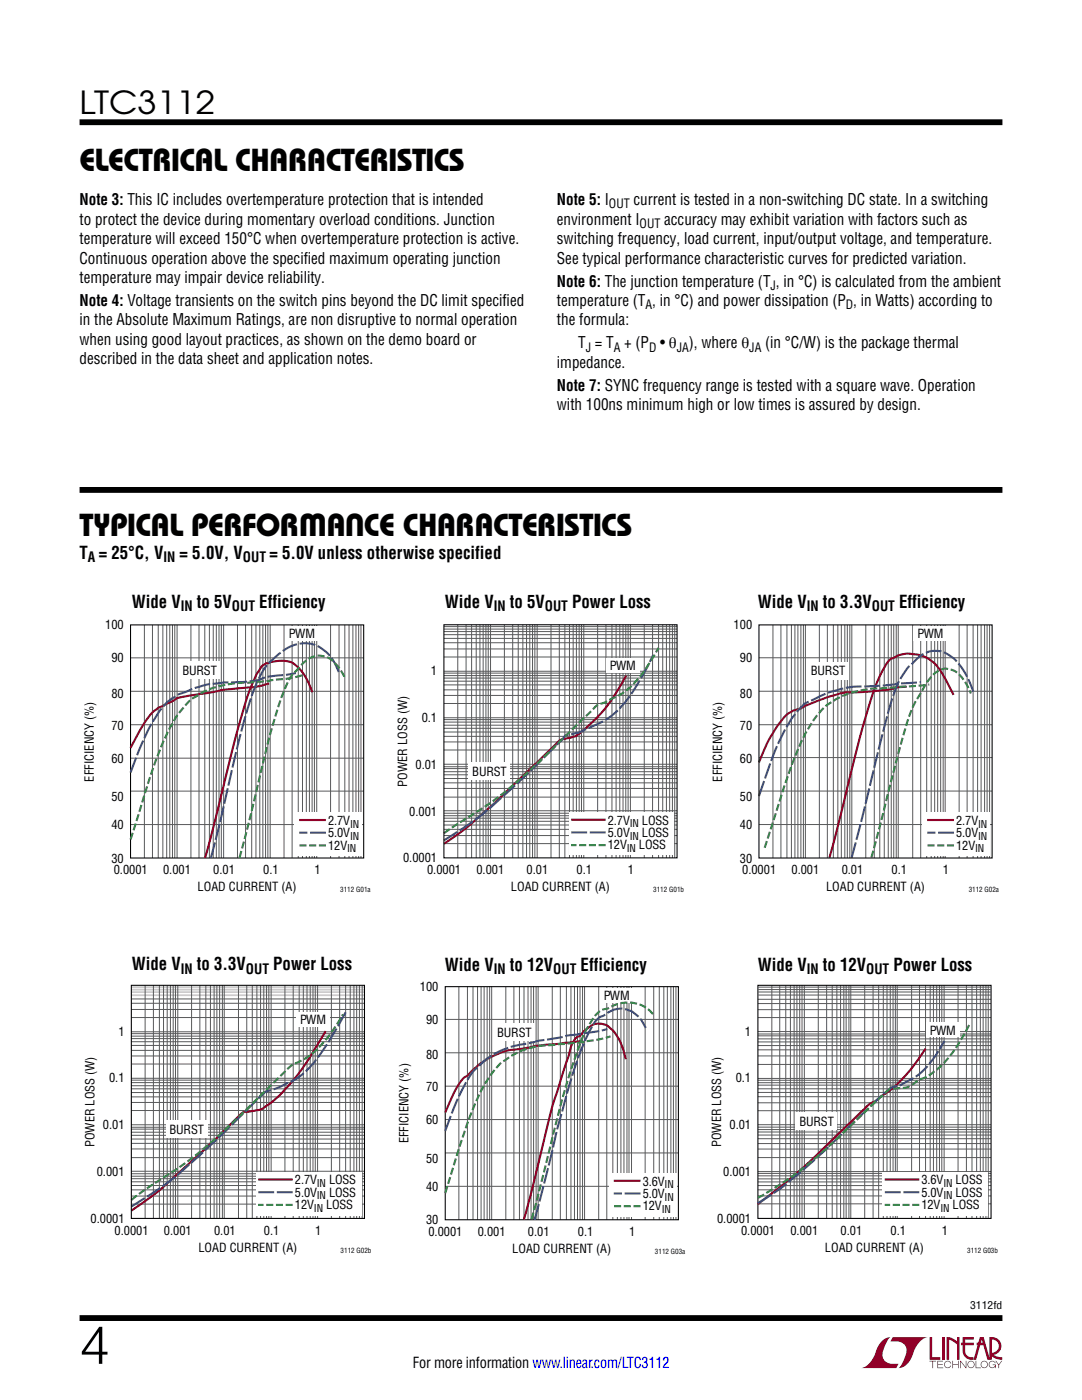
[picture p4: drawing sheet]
<svg xmlns="http://www.w3.org/2000/svg" width="216mm" height="279mm" viewBox="0 0 216 279" stroke-linecap="round" stroke-linejoin="round" font-family="sans-serif">
<g fill="#910028">
<path d="M185.5 266.8h.5v4.1h1.6v.5h-2.1z"/>
<path d="M176.2 267.4l1-.5h.5h-.1a6.2 6.2 0 0 0-1.4 4 2.58 2.58 0 0 0 3.1 1.3l-.5 .8h-6.9a4.9 4.9 0 0 0 3-3.8l.4-.7z"/>
<path d="M178.1 266.9h7a4.9 4.9 0 0 0-3.1 3.7 3.2 3.2 0 0 1-2.7 2.4h.1a6.2 6.2 0 0 0 1.4-4.1 2.58 2.58 0 0 0-3.1-1.2z"/>
<path d="M188 266.8h.5v4.6h-.5z"/>
<path d="M188.9 266.8l1 .2 1.1 .7v-.9h.5v4.6h-.5v-3.1l-1.6-.9v4h-.5z"/>
<path d="M185.5 271.6h1.3v.1h-.6v1.3h-.1v-1.3h-.6z"/>
<path d="M187 271.6h1.2v.1h-1v.5h.9v.2h-.9v.5h1v.1h-1.2z"/>
<path d="M190 271.6h.2v.6h1v-.6h.1v1.4h-.1v-.6h-1v.6h-.2z"/>
<path d="M191.6 271.6h.1l1 1.2v-1.2h.1v1.4l-1.1-1.2v1.2h-.1z"/>
<path d="M194.7 271.6h.1v1.3h.9v.1h-1z"/>
<path d="M198.6 271.6h.2l.5 .7 .5-.7h.2l-.6 .8v.6h-.2v-.6z"/>
<path d="M192.1 266.8h2.2v.5h-1.7v.7h1.7v.5h-1.7v1.1a1.32 1.32 0 0 0 1.7 1.3v.5l1.2-4.6h.8l1.1 4.1v-4.1a1.84 1.84 0 0 1 2.4 1.4 1.84 1.84 0 0 1-1.5 2.2l.8 .4 .9 .1v.5l-1.2-.2-1-.6v-.6a1.34 1.34 0 0 0 1.5-1.2 1.34 1.34 0 0 0-1.4-1.5v4.1h-.9l-.8-2.9h-1.3v-.5h1.2l-.2-.7-1.1 4.1a2.06 2.06 0 0 1-2.7-1.3v-1.6h-.4v-.5h.4z"/>
<path d="M193.2 271.8a.72 .72 0 0 1 1.2 .1 .72 .72 0 0 1-.4 1.1 .72 .72 0 0 1-1-.7h.2a.59 .59 0 0 0 .8 .5 .59 .59 0 0 0 .2-.9 .59 .59 0 0 0-1 .2v.2h-.2z"/>
<path d="M195.9 271.8a.72 .72 0 0 1 1.1 .1 .72 .72 0 0 1-.4 1.1 .72 .72 0 0 1-.9-.7h.1a.59 .59 0 0 0 .8 .5 .59 .59 0 0 0 .2-.9 .59 .59 0 0 0-.9 .2l-.1 .2h-.1z"/>
<path d="M197.5 271.8a.72 .72 0 0 1 1.2 .2h-.2a.59 .59 0 0 0-.9-.1 .59 .59 0 0 0 .1 .9 .59 .59 0 0 0 .9-.4h-.5v-.1h.6v.7h-.1v-.3a.73 .73 0 0 1-1.1 .2 .73 .73 0 0 1 0-1.1z"/>
<path d="M188.6 271.8a.71 .71 0 0 1 1.2 .3h-.1a.59 .59 0 0 0-.9-.3 .59 .59 0 0 0-.1 1 .59 .59 0 0 0 1-.3h.1a.73 .73 0 0 1-1.1 .4 .73 .73 0 0 1-.1-1.1z"/>
</g>
<path d="M15.9 24.4h184.1M15.9 97.8h184.1M15.9 263h184.1" fill="none" stroke="#000" stroke-width="1.2" stroke-linecap="butt"/>
<g fill="none" stroke="#58595b" stroke-width=".2">
<path d="M26 131.3h46.6M26 138h46.6M28.8 124.7v46.5M30.4 124.7v46.5M31.6 124.7v46.5M32.5 124.7v46.5M33.3 124.7v46.5M33.9 124.7v46.5M34.4 124.7v46.5M34.9 124.7v46.5M35.3 124.7v46.5M38.1 124.7v46.5"/>
<path d="M39.7 124.7v46.5M40.9 124.7v46.5M41.8 124.7v46.5M42.6 124.7v46.5M43.2 124.7v46.5M43.7 124.7v46.5M44.2 124.7v46.5M44.6 124.7v46.5M47.4 124.7v46.5M49 124.7v46.5M50.2 124.7v46.5M51.1 124.7v46.5"/>
<path d="M51.8 124.7v46.5M52.5 124.7v46.5M53 124.7v46.5M53.5 124.7v46.5M53.9 124.7v46.5M56.7 124.7v46.5M58.3 124.7v46.5M59.5 124.7v46.5M60.4 124.7v46.5M61.1 124.7v46.5M61.7 124.7v46.5M62.3 124.7v46.5"/>
<path d="M62.7 124.7v46.5M63.2 124.7v46.5M66 124.7v46.5M67.7 124.7v46.5M68.8 124.7v46.5M69.6 124.7v46.5M70.4 124.7v46.5M71 124.7v46.5M71.6 124.7v46.5M72 124.7v46.5M26 144.6h46.6M26 151.3h46.6"/>
<path d="M26 157.9h46.6M26 164.6h46.6"/>
</g>
<path d="M26 124.7h46.6v46.5h-46.6z" fill="none" stroke="#000" stroke-width=".21"/>
<path d="M62.3 138.2l-.5-1.4a8.4 8.4 0 0 0-3.9-4.7 7.1 7.1 0 0 0-5.6 .8l-.2 .3a33.5 33.5 0 0 0-4 10.2l-7.2 27.8" fill="none" stroke="#910028" stroke-width=".42"/>
<path d="M53.7 136.4l-1.4 .4-1.9 .4-5.8 .4-2.6 .6-4.4 .7a7.2 7.2 0 0 0-3.4 1.1l-1.1 .5a8.6 8.6 0 0 0-4.7 4.4l-2.4 4.4" fill="none" stroke="#981b1e" stroke-width=".42"/>
<path d="M26 154.2l2.3-5.8a24.2 24.2 0 0 1 5.5-8.6l.4-.3a11 11 0 0 1 3.4-1.7l1.5-.5 2.5-.8 3.1-.3 5-.2 1.8-.3 1.3-.4a13.9 13.9 0 0 1 4.3-.6l1.9-.4M42.1 171.2l6.6-27.2 1.7-5.6 1-2.5 1-1.9a14.5 14.5 0 0 1 6.6-5.4 6.4 6.4 0 0 1 7.6 3.4l1.1 2.4" fill="none" stroke="#3953a4" stroke-width=".42" stroke-dasharray="3.2 .5" stroke-linecap="butt"/>
<path d="M26 167.5l5-15.5 1.4-3.7 1.9-3.7a15 15 0 0 1 4.5-5.4l1.6-1 1.4-.7 2.8-.8 3.2-.4 5.9-.4 .6-.2 3.6-.4 2.5-.6M47.8 171.2l2-7.8 4.1-16.8a49.6 49.6 0 0 1 4.2-11.6l1.1-1.3a6.6 6.6 0 0 1 4.1-2.9 5.5 5.5 0 0 1 4.9 3.3l.7 1.2" fill="none" stroke="#37864b" stroke-width=".42" stroke-dasharray="1.4 .5" stroke-linecap="butt"/>
<g fill="#fff">
<path d="M57 125h6.5v2.9h-6.5z"/>
<path d="M35.7 132h8.2v3.5h-8.2z"/>
<path d="M58.8 162.2h13.4v8.6h-13.4z"/>
</g>
<path d="M59.7 163.7h5.3" fill="none" stroke="#981b1e" stroke-width=".42"/>
<path d="M65 166.2h-5.3M88.6 167.7l5.8-3.7 3.5-2.8 6.2-5.7 8.2-8a1.82 1.82 0 0 1 1.8-1l1.9-.5 2.5-1.2a16.5 16.5 0 0 0 8.1-7.3l2-3.4 1.7-3.3" fill="none" stroke="#3953a4" stroke-width=".42" stroke-dasharray="3.2 .5" stroke-linecap="butt"/>
<path d="M65 168.7h-5.4M88.6 166.3l8.9-5.8 3.2-2.4 5.5-4.8 11.2-10.9a7.3 7.3 0 0 1 2.4-2l1.1-.3 3.6-2a22.3 22.3 0 0 0 6.2-7.6l.7-1.2" fill="none" stroke="#37864b" stroke-width=".42" stroke-dasharray="1.4 .5" stroke-linecap="butt"/>
<g fill="none" stroke="#58595b" stroke-width=".2">
<path d="M88.6 125.1h46.5M88.6 125.6h46.5M88.6 126h46.5M88.6 126.7h46.5M88.6 127.4h46.5M88.6 128.3h46.5M88.6 129.5h46.5M88.6 131.1h46.5M88.6 134h46.5M88.6 134.3h46.5M88.6 134.8h46.5M88.6 135.3h46.5"/>
<path d="M88.6 135.9h46.5M88.6 136.7h46.5M88.6 137.7h46.5M88.6 138.8h46.5M91.3 124.7v46.5M93 124.7v46.5M94.1 124.7v46.5M95 124.7v46.5M95.8 124.7v46.5M96.4 124.7v46.5M97 124.7v46.5M97.4 124.7v46.5"/>
<path d="M97.9 124.7v46.5M100.6 124.7v46.5M102.3 124.7v46.5M103.4 124.7v46.5M104.3 124.7v46.5M105.1 124.7v46.5M105.7 124.7v46.5M106.3 124.7v46.5M106.7 124.7v46.5M107.2 124.7v46.5M109.9 124.7v46.5M111.6 124.7v46.5"/>
<path d="M112.7 124.7v46.5M113.6 124.7v46.5M114.4 124.7v46.5M115 124.7v46.5M115.6 124.7v46.5M116 124.7v46.5M116.5 124.7v46.5M119.3 124.7v46.5M120.9 124.7v46.5M122.1 124.7v46.5M122.9 124.7v46.5M123.7 124.7v46.5"/>
<path d="M124.3 124.7v46.5M124.9 124.7v46.5M125.3 124.7v46.5M125.8 124.7v46.5M128.6 124.7v46.5M130.2 124.7v46.5M131.4 124.7v46.5M132.2 124.7v46.5M133 124.7v46.5M133.6 124.7v46.5M134.2 124.7v46.5M134.6 124.7v46.5"/>
<path d="M88.6 140.4h46.5M88.6 143.2h46.5M88.6 143.6h46.5M88.6 144.1h46.5M88.6 144.7h46.5M88.6 145.3h46.5M88.6 146.1h46.5M88.6 147h46.5M88.6 148.1h46.5M88.6 149.7h46.5M88.6 152.5h46.5M88.6 153h46.5"/>
<path d="M88.6 153.4h46.5M88.6 154h46.5M88.6 154.6h46.5M88.6 155.4h46.5M88.6 156.2h46.5M88.6 157.3h46.5M88.6 159.1h46.5M88.6 161.8h46.5M88.6 162.3h46.5M88.6 162.8h46.5M88.6 163.3h46.5M88.6 163.9h46.5"/>
<path d="M88.6 164.6h46.5M88.6 165.5h46.5M88.6 166.8h46.5M88.6 168.4h46.5"/>
</g>
<path d="M124.9 134.8l-1.9 3.3-2 3-2.2 2.4-2.4 2.2a5.1 5.1 0 0 1-3.8 1.7 2.71 2.71 0 0 0-1.9 1.3l-12.8 12.3-4.9 4.3-4.4 3.1" fill="none" stroke="#910028" stroke-width=".42"/>
<path d="M113.5 162.1h21v8.5h-21z" fill="#fff"/>
<path d="M114 163.6h6.9" fill="none" stroke="#910028" stroke-width=".42"/>
<path d="M120.9 166.1h-7.3" fill="none" stroke="#3953a4" stroke-width=".42" stroke-dasharray="3.2 .5" stroke-linecap="butt"/>
<path d="M120.9 168.7h-6.9" fill="none" stroke="#37864b" stroke-width=".42" stroke-dasharray="1.4 .5" stroke-linecap="butt"/>
<path d="M88.6 124.7h46.5v46.5h-46.5z" fill="none" stroke="#000" stroke-width=".21"/>
<g fill="#fff">
<path d="M121 131.4h6.6v2.9h-6.6z"/>
<path d="M93.5 152.1h8.3v3.5h-8.3z"/>
</g>
<g fill="none" stroke="#58595b" stroke-width=".2">
<path d="M151.4 131.3h46.6M151.4 138h46.6M154.2 124.7v46.5M155.8 124.7v46.5M157 124.7v46.5M157.9 124.7v46.5M158.6 124.7v46.5M159.2 124.7v46.5M159.8 124.7v46.5M160.3 124.7v46.5M160.7 124.7v46.5M163.5 124.7v46.5"/>
<path d="M165.1 124.7v46.5M166.3 124.7v46.5M167.2 124.7v46.5M167.9 124.7v46.5M168.6 124.7v46.5M169.1 124.7v46.5M169.6 124.7v46.5M170 124.7v46.5M172.8 124.7v46.5M174.5 124.7v46.5M175.5 124.7v46.5M176.4 124.7v46.5"/>
<path d="M177.2 124.7v46.5M177.8 124.7v46.5M178.3 124.7v46.5M178.8 124.7v46.5M179.2 124.7v46.5M182.1 124.7v46.5M183.7 124.7v46.5M184.9 124.7v46.5M185.8 124.7v46.5M186.5 124.7v46.5M187.1 124.7v46.5M187.7 124.7v46.5"/>
<path d="M188.2 124.7v46.5M188.6 124.7v46.5M191.4 124.7v46.5M193 124.7v46.5M194.2 124.7v46.5M195.1 124.7v46.5M195.8 124.7v46.5M196.5 124.7v46.5M197 124.7v46.5M197.5 124.7v46.5M151.4 144.6h46.6M151.4 151.2h46.6"/>
<path d="M151.4 157.9h46.6M151.4 164.6h46.6"/>
</g>
<path d="M190.3 138.7l-2.4-4.5-1.4-1.8a7.1 7.1 0 0 0-8.1-1.2 3.3 3.3 0 0 0-2 2.1l-1 2-.9 2.2-2.3 7.3-6.7 26.4" fill="none" stroke="#910028" stroke-width=".42"/>
<path d="M180.9 137.1h-1.6l-2.1 .6-7.2 .5a14.2 14.2 0 0 0-5.6 1.2l-.9 .3a13.6 13.6 0 0 0-3.7 1.7l-.2 .1a6 6 0 0 0-4.1 2.8 28.9 28.9 0 0 0-4.1 7.9" fill="none" stroke="#981b1e" stroke-width=".42"/>
<path d="M151.4 158.9l1.5-4.2a39 39 0 0 1 5.9-12.3l.3-.4a6.3 6.3 0 0 1 3.6-2.6 21.9 21.9 0 0 1 11.3-2.5l4.4-.3a10.9 10.9 0 0 1 3.7-.3l1.6-.2M169.9 171.2l2.1-8 4.4-18 2-6.9a13.8 13.8 0 0 1 6.3-8 5.2 5.2 0 0 1 5.9 1.4 16.5 16.5 0 0 1 3.6 6.3" fill="none" stroke="#3953a4" stroke-width=".42" stroke-dasharray="3.2 .5" stroke-linecap="butt"/>
<path d="M152.6 169.2l5.1-15.9 2.7-6.3a17 17 0 0 1 5.4-6.8l2.3-1.3 1.9-.7 2-.5 2.3-.3 11.1-.8M173.9 171.1l5.3-20.6a54.6 54.6 0 0 1 3.5-10.5l1.3-2.1a8.2 8.2 0 0 1 3.8-4.3h.1a4.1 4.1 0 0 1 4.5 2.2l1.3 2.6" fill="none" stroke="#37864b" stroke-width=".42" stroke-dasharray="1.4 .5" stroke-linecap="butt"/>
<path d="M151.4 124.7h46.6v46.5h-46.6z" fill="none" stroke="#000" stroke-width=".21"/>
<g fill="#fff">
<path d="M182.4 125h6.5v2.9h-6.5z"/>
<path d="M161.1 132.1h8.2v3.5h-8.2z"/>
<path d="M184.1 162.2h13.4v8.6h-13.4z"/>
</g>
<path d="M185 163.7h5.4" fill="none" stroke="#981b1e" stroke-width=".42"/>
<path d="M190.4 166.2h-5.4M26.2 240.8l5.1-3.2 4.1-3.1 8.5-7.7 7.8-7.7a3.4 3.4 0 0 1 2.2-1.5l2.7-1.1a16.1 16.1 0 0 0 7.8-6.9l2.5-3.8 2.1-3.8" fill="none" stroke="#3953a4" stroke-width=".42" stroke-dasharray="3.2 .5" stroke-linecap="butt"/>
<path d="M190.4 168.7h-5.5M26.2 239.5l3.1-2.3 6.8-4.4 3.6-2.8 6.4-5.7 8.6-8.3a21.6 21.6 0 0 1 4.2-3.8l1.8-.8 1.5-1.1a27.5 27.5 0 0 0 6.2-7.9" fill="none" stroke="#37864b" stroke-width=".42" stroke-dasharray="1.4 .5" stroke-linecap="butt"/>
<path d="M26.2 197h46.5M26.2 197.5h46.5M26.2 198h46.5M26.2 198.6h46.5" fill="none" stroke="#cccbcb" stroke-width=".35"/>
<g fill="none" stroke="#58595b" stroke-width=".2">
<path d="M26.2 199.4h46.5M29 196.6v46.6M30.6 196.6v46.6M31.8 196.6v46.6M32.6 196.6v46.6M33.4 196.6v46.6M34 196.6v46.6M34.6 196.6v46.6M35 196.6v46.6M35.5 196.6v46.6M38.2 196.6v46.6M39.9 196.6v46.6"/>
<path d="M41.1 196.6v46.6M42 196.6v46.6M42.7 196.6v46.6M43.3 196.6v46.6M43.8 196.6v46.6M44.4 196.6v46.6M44.7 196.6v46.6M47.6 196.6v46.6M49.2 196.6v46.6M50.3 196.6v46.6M51.3 196.6v46.6M52 196.6v46.6"/>
<path d="M52.6 196.6v46.6M53.2 196.6v46.6M53.6 196.6v46.6M54.1 196.6v46.6M56.9 196.6v46.6M58.5 196.6v46.6M59.7 196.6v46.6M60.5 196.6v46.6M61.3 196.6v46.6M61.9 196.6v46.6M62.5 196.6v46.6M62.9 196.6v46.6"/>
<path d="M63.4 196.6v46.6M66.1 196.6v46.6M67.8 196.6v46.6M69 196.6v46.6M69.9 196.6v46.6M70.6 196.6v46.6M71.2 196.6v46.6M71.7 196.6v46.6M72.3 196.6v46.6M26.2 200.2h46.5M26.2 201.5h46.5M26.2 203.1h46.5"/>
<path d="M26.2 205.9h46.5M26.2 206.3h46.5M26.2 206.8h46.5M26.2 207.3h46.5M26.2 207.9h46.5M26.2 208.6h46.5M26.2 209.6h46.5M26.2 210.7h46.5M26.2 212.3h46.5M26.2 215.2h46.5M26.2 215.6h46.5M26.2 216.1h46.5"/>
<path d="M26.2 216.7h46.5M26.2 217.3h46.5M26.2 218h46.5M26.2 218.9h46.5M26.2 220h46.5M26.2 221.6h46.5M26.2 224.5h46.5M26.2 225h46.5M26.2 225.3h46.5M26.2 226h46.5M26.2 226.6h46.5M26.2 227.3h46.5"/>
<path d="M26.2 228.2h46.5M26.2 229.3h46.5M26.2 231h46.5M26.2 233.8h46.5M26.2 234.2h46.5M26.2 234.7h46.5M26.2 235.2h46.5M26.2 235.9h46.5M26.2 236.6h46.5M26.2 237.5h46.5M26.2 238.7h46.5M26.2 240.3h46.5"/>
</g>
<path d="M65 205.8l-3.9 6.4-3.1 4.1a20.8 20.8 0 0 1-5.8 5.1l-2.4 .4a2.53 2.53 0 0 0-2.5 1.3l-4.9 4.8-10.1 9.3-2.4 1.8-3.7 2.6" fill="none" stroke="#910028" stroke-width=".42"/>
<path d="M51.1 233.9h21.1v8.8h-21.1z" fill="#fff"/>
<path d="M51.5 235.4h6.9" fill="none" stroke="#910028" stroke-width=".42"/>
<path d="M58.4 237.9h-7.2" fill="none" stroke="#3953a4" stroke-width=".42" stroke-dasharray="3.2 .5" stroke-linecap="butt"/>
<path d="M58.4 240.5h-6.9" fill="none" stroke="#37864b" stroke-width=".42" stroke-dasharray="1.4 .5" stroke-linecap="butt"/>
<path d="M26.2 196.6h46.5v46.6h-46.5z" fill="none" stroke="#000" stroke-width=".21"/>
<g fill="#fff">
<path d="M59.2 202h6.5v2.9h-6.5z"/>
<path d="M33.1 223.6h8.2v3.5h-8.2z"/>
</g>
<g fill="none" stroke="#58595b" stroke-width=".2">
<path d="M91.6 196.9v46.5M93.3 196.9v46.5M94.4 196.9v46.5M95.3 196.9v46.5M96 196.9v46.5M96.6 196.9v46.5M97.2 196.9v46.5M97.7 196.9v46.5M98.1 196.9v46.5M100.9 196.9v46.5M102.5 196.9v46.5M103.6 196.9v46.5"/>
<path d="M104.6 196.9v46.5M105.4 196.9v46.5M106 196.9v46.5M106.5 196.9v46.5M107 196.9v46.5M107.4 196.9v46.5M110.2 196.9v46.5M111.8 196.9v46.5M113 196.9v46.5M113.9 196.9v46.5M114.6 196.9v46.5M115.2 196.9v46.5"/>
<path d="M115.7 196.9v46.5M116.2 196.9v46.5M116.6 196.9v46.5M119.5 196.9v46.5M121.1 196.9v46.5M122.3 196.9v46.5M123.2 196.9v46.5M123.9 196.9v46.5M124.5 196.9v46.5M125.1 196.9v46.5M125.5 196.9v46.5M126 196.9v46.5"/>
<path d="M128.7 196.9v46.5M130.4 196.9v46.5M131.6 196.9v46.5M132.5 196.9v46.5M133.2 196.9v46.5M133.9 196.9v46.5M134.4 196.9v46.5M134.9 196.9v46.5M88.8 203.4h46.6M88.8 210.1h46.6M88.8 216.8h46.6M88.8 223.4h46.6"/>
<path d="M88.8 230.1h46.6M88.8 236.8h46.6"/>
</g>
<path d="M119.8 197.2h6.5v2.8h-6.5z" fill="#fff"/>
<path d="M88.8 196.9h46.6v46.5h-46.6z" fill="none" stroke="#000" stroke-width=".21"/>
<path d="M124.9 211.4a10.4 10.4 0 0 0-3.7-6.7 3.4 3.4 0 0 0-4.2 .7l-1.2 1.2a3.8 3.8 0 0 0-2.1 3.3l-2.1 6.6a201.4 201.4 0 0 0-4.7 17.7l-2.4 9.2" fill="none" stroke="#910028" stroke-width=".42"/>
<path d="M116 207.8l-4.4 .5-4.6 .4-3.3 .6a15.1 15.1 0 0 0-10.4 5.4 7.8 7.8 0 0 0-3 4.1l-1.5 3.2" fill="none" stroke="#981b1e" stroke-width=".42"/>
<path d="M88.8 225.7a44.4 44.4 0 0 1 5.6-11.9l3.1-2.7a20.1 20.1 0 0 1 8.8-3.1l1.1-.3 4.7-.7 1.1-.3 5.5-.8 2.5-.5M106.7 243.4l2.9-11.4 1.6-6.6 2.1-7.9 1.7-5.4 1.2-3.1a23.8 23.8 0 0 1 2.9-5.5l.7-.6 .4-.1a5.7 5.7 0 0 1 4.1-1.5l.3 .1a4.8 4.8 0 0 1 3.9 3.1l.4 .6" fill="none" stroke="#3953a4" stroke-width=".42" stroke-dasharray="3.2 .5" stroke-linecap="butt"/>
<path d="M88.8 238.1l2.8-9.1 1.8-5.3 2.3-5.5 1.5-2.5a13.9 13.9 0 0 1 3.5-4.1l1.4-.9 1.8-1 3.1-.9 9.1-.8 .5-.2 3.3-.4 1.9-.6M106.1 243.4l6.2-24.4 1.6-5.3 2.1-6a17.1 17.1 0 0 1 3.6-5.8l.7-.4 1.1-.3a6.8 6.8 0 0 1 9.1 1.5" fill="none" stroke="#37864b" stroke-width=".42" stroke-dasharray="1.4 .5" stroke-linecap="butt"/>
<g fill="#fff">
<path d="M98.5 204.2h8.2v3.6h-8.2z"/>
<path d="M121.6 234.2h13.4v8.6h-13.4z"/>
</g>
<path d="M122.5 235.7h5.3" fill="none" stroke="#981b1e" stroke-width=".42"/>
<path d="M127.8 238.2h-5.3" fill="none" stroke="#3953a4" stroke-width=".42" stroke-dasharray="3.2 .5" stroke-linecap="butt"/>
<path d="M127.8 240.7h-5.4" fill="none" stroke="#37864b" stroke-width=".42" stroke-dasharray="1.4 .5" stroke-linecap="butt"/>
<g fill="none" stroke="#58595b" stroke-width=".2">
<path d="M151.2 199.4h46.5M154 196.6v46.6M155.6 196.6v46.6M156.8 196.6v46.6M157.7 196.6v46.6M158.5 196.6v46.6M159 196.6v46.6M159.6 196.6v46.6M160 196.6v46.6M160.5 196.6v46.6M163.3 196.6v46.6M164.9 196.6v46.6"/>
<path d="M166.1 196.6v46.6M167 196.6v46.6M167.7 196.6v46.6M168.4 196.6v46.6M168.8 196.6v46.6M169.4 196.6v46.6M169.8 196.6v46.6M172.5 196.6v46.6M174.2 196.6v46.6M175.3 196.6v46.6M176.2 196.6v46.6M177 196.6v46.6"/>
<path d="M177.6 196.6v46.6M178.2 196.6v46.6M178.7 196.6v46.6M179 196.6v46.6M181.9 196.6v46.6M183.5 196.6v46.6M184.7 196.6v46.6M185.6 196.6v46.6M186.3 196.6v46.6M186.9 196.6v46.6M187.5 196.6v46.6M187.9 196.6v46.6"/>
<path d="M188.4 196.6v46.6M191.2 196.6v46.6M192.8 196.6v46.6M193.9 196.6v46.6M194.9 196.6v46.6M195.6 196.6v46.6M196.2 196.6v46.6M196.7 196.6v46.6M197.2 196.6v46.6M151.2 200.3h46.5M151.2 201.5h46.5M151.2 203.1h46.5"/>
<path d="M151.2 205.9h46.5M151.2 206.4h46.5M151.2 206.7h46.5M151.2 207.3h46.5M151.2 207.9h46.5M151.2 208.7h46.5M151.2 209.5h46.5M151.2 210.7h46.5M151.2 212.4h46.5M151.2 215.2h46.5M151.2 215.6h46.5M151.2 216.1h46.5"/>
<path d="M151.2 216.6h46.5M151.2 217.3h46.5M151.2 218h46.5M151.2 218.9h46.5M151.2 220.1h46.5M151.2 221.7h46.5M151.2 224.5h46.5M151.2 224.9h46.5M151.2 225.4h46.5M151.2 225.9h46.5M151.2 226.5h46.5M151.2 227.3h46.5"/>
<path d="M151.2 228.2h46.5M151.2 229.3h46.5M151.2 231h46.5M151.2 233.8h46.5M151.2 234.2h46.5M151.2 234.7h46.5M151.2 235.3h46.5M151.2 235.9h46.5M151.2 236.6h46.5M151.2 237.5h46.5M151.2 238.7h46.5M151.2 240.3h46.5"/>
</g>
<path d="M176.1 233.9h21.1v8.8h-21.1z" fill="#fff"/>
<path d="M184.7 209.3l-2.3 3.3-2.4 2.7-1.9 1.9-3.4 2.5a5.1 5.1 0 0 0-2.6 2l-11.8 11.3-4.4 3.7-4.7 3.6M176.5 235.4h6.9" fill="none" stroke="#910028" stroke-width=".42"/>
<path d="M183.4 237.9h-7.2M151.2 240.1l4.9-3.2 5-4.2 3.9-3.5 11.4-10.9a3.8 3.8 0 0 1 2.4-1.5l.6-.1a20.6 20.6 0 0 0 4.6-2.9l2.2-2.4 2.3-3.7" fill="none" stroke="#3953a4" stroke-width=".42" stroke-dasharray="3.2 .5" stroke-linecap="butt"/>
<path d="M151.2 239.1l6.1-3.8 4.5-3.5 4.8-4.2 9.6-9.1a2.98 2.98 0 0 1 2.2-1.2l.2-.1a5.9 5.9 0 0 0 4.2-1.3l2.8-1.4 1.7-1.3a27.3 27.3 0 0 0 6.2-8.9M183.4 240.5h-6.9" fill="none" stroke="#37864b" stroke-width=".42" stroke-dasharray="1.4 .5" stroke-linecap="butt"/>
<path d="M151.2 196.6h46.6v46.6h-46.6z" fill="none" stroke="#000" stroke-width=".21"/>
<path d="M151.2 197h46.5M151.2 197.5h46.5M151.2 198h46.5M151.2 198.6h46.5" fill="none" stroke="#58595b" stroke-width=".2"/>
<g fill="#fff">
<path d="M184.8 204.1h6.6v2.9h-6.6z"/>
<path d="M158.8 222h8.2v3.5h-8.2z"/>
</g>
<text font-size="10.6" x="15.9" y="272.2">4</text>
<g font-size="6.3">
<text x="15.9" y="22.8">LTC3112</text>
<text x="15.9" y="34.1">ELECTRICAL CHARACTERISTICS</text>
<text x="15.9" y="107">TYPICAL PERFORMANCE CHARACTERISTICS</text>
</g>
<g font-size="3.5">
<text x="15.9" y="111.5">T = 25°C, V</text>
<text x="35.8" y="111.5">= 5.0V, V</text>
<text x="53.8" y="111.5">= 5.0V unless otherwise specified</text>
<text x="26.3" y="121.3">Wide V</text>
<text x="39.3" y="121.3">to 5V</text>
<text x="51.7" y="121.3">Efficiency</text>
<text x="88.7" y="121.3">Wide V</text>
<text x="101.7" y="121.3">to 5V</text>
<text x="114.2" y="121.3">Power Loss</text>
<text x="151.2" y="121.3">Wide V</text>
<text x="164.2" y="121.3">to 3.3V</text>
<text x="179.4" y="121.3">Efficiency</text>
<text x="26.3" y="193.6">Wide V</text>
<text x="39.3" y="193.6">to 3.3V</text>
<text x="54.5" y="193.6">Power Loss</text>
<text x="88.7" y="193.7">Wide V</text>
<text x="101.7" y="193.7">to 12V</text>
<text x="115.9" y="193.7">Efficiency</text>
<text x="151.2" y="193.7">Wide V</text>
<text x="164.2" y="193.7">to 12V</text>
<text x="178.3" y="193.7">Power Loss</text>
</g>
<g font-size="3.2">
<text x="15.9" y="41">Note 3: This IC includes overtemperature protection that is intended</text>
<text x="111.1" y="41">Note 5: I</text>
<text x="126.4" y="41">current is tested in a non-switching DC state. In a switching</text>
<text x="15.9" y="44.8">to protect the device during momentary overload conditions. Junction</text>
<text x="111.1" y="44.8">environment I</text>
<text x="132.5" y="44.8">accuracy may exhibit variation with factors such as</text>
<text x="15.9" y="48.7">temperature will exceed 150°C when overtemperature protection is active.</text>
<text x="15.9" y="52.6">Continuous operation above the specified maximum operating junction</text>
<text x="111.1" y="48.7">switching frequency, load current, input/output voltage, and temperature.</text>
<text x="111.1" y="52.6">See typical performance characteristic curves for predicted variation.</text>
<text x="15.9" y="56.5">temperature may impair device reliability.</text>
<text x="111.1" y="57.2">Note 6: The junction temperature (T , in °C) is calculated from the ambient</text>
<text x="15.9" y="61.1">Note 4: Voltage transients on the switch pins beyond the DC limit specified</text>
<text x="15.9" y="64.9">in the Absolute Maximum Ratings, are non disruptive to normal operation</text>
<text x="111.1" y="61.1">temperature (T , in °C) and power dissipation (P , in Watts) according to</text>
<text x="111.1" y="64.9">the formula:</text>
<text x="15.9" y="68.8">when using good layout practices, as shown on the demo board or</text>
<text x="115.4" y="69.5">T = T + (P</text>
<text x="131.7" y="69.5">• q</text>
<text x="137.5" y="69.5">), where q</text>
<text x="152.7" y="69.5">(in °C/W) is the package thermal</text>
<text x="15.9" y="72.7">described in the data sheet and application notes.</text>
<text x="111.1" y="73.4">impedance.</text>
<text x="111.1" y="78">Note 7: SYNC frequency range is tested with a square wave. Operation</text>
<text x="111.1" y="81.9">with 100ns minimum high or low times is assured by design.</text>
</g>
<text font-size="3" x="82.4" y="273.1">For more information www.linear.com/LTC3112</text>
<g font-size="2.8">
<text x="17.6" y="112.2">A</text>
<text x="32.6" y="112.2">IN</text>
<text x="48.5" y="112.2">OUT</text>
<text x="36.1" y="122">IN</text>
<text x="46.3" y="122">OUT</text>
<text x="98.5" y="122">IN</text>
<text x="108.7" y="122">OUT</text>
<text x="161" y="122">IN</text>
<text x="174" y="122">OUT</text>
<text x="36.1" y="194.3">IN</text>
<text x="49.1" y="194.3">OUT</text>
<text x="98.5" y="194.4">IN</text>
<text x="110.4" y="194.4">OUT</text>
<text x="161" y="194.4">IN</text>
<text x="172.8" y="194.4">OUT</text>
</g>
<g font-size="2.5">
<text x="121.5" y="41.6">OUT</text>
<text x="127.6" y="45.5">OUT</text>
<text x="153.8" y="57.8">J</text>
<text x="128.8" y="61.7">A</text>
<text x="168.8" y="61.7">D</text>
<text x="116.9" y="70.2">J</text>
<text x="122.5" y="70.2">A</text>
<text x="129.5" y="70.2">D</text>
<text x="135.1" y="70.2">JA</text>
<text x="149.5" y="70.2">JA</text>
<text x="21" y="125.6">100</text>
<text x="146.4" y="125.6">100</text>
<text x="57.7" y="127.4">PWM</text>
<text x="183.1" y="127.4">PWM</text>
<text x="22.2" y="132.2">90</text>
<text x="36.4" y="134.7">BURST</text>
<text x="86" y="134.7">1</text>
<text x="121.7" y="133.8">PWM</text>
<text x="147.6" y="132.2">90</text>
<text x="161.8" y="134.8">BURST</text>
<text x="22.2" y="139.2">80</text>
<text x="147.6" y="139.2">80</text>
<text x="22.2" y="145.6">70</text>
<text x="84.1" y="144.1">0.1</text>
<text x="147.6" y="145.6">70</text>
<text x="18.7" y="156" transform="rotate(-90 18.7 156)">EFFICIENCY (%)</text>
<text x="22.2" y="152.2">60</text>
<text x="82.9" y="153.4">0.01</text>
<text x="94.2" y="154.8">BURST</text>
<text x="144.1" y="156" transform="rotate(-90 144.1 156)">EFFICIENCY (%)</text>
<text x="147.6" y="152.2">60</text>
<text x="22.2" y="159.8">50</text>
<text x="81.2" y="157" transform="rotate(-90 81.2 157)">POWER LOSS (W)</text>
<text x="147.6" y="159.8">50</text>
<text x="22.2" y="165.5">40</text>
<text x="65.5" y="164.6">2.7V</text>
<text x="65.5" y="167.1">5.0V</text>
<text x="81.7" y="162.8">0.001</text>
<text x="121.3" y="167">5.0V</text>
<text x="121.3" y="164.6">2.7V</text>
<text x="128.1" y="164.6">LOSS</text>
<text x="128.1" y="167">LOSS</text>
<text x="147.6" y="165.5">40</text>
<text x="190.8" y="164.6">2.7V</text>
<text x="190.8" y="167.1">5.0V</text>
<text x="22.2" y="172.2">30</text>
<text x="65.5" y="169.6">12V</text>
<text x="80.4" y="172.1">0.0001</text>
<text x="121.3" y="169.5">12V</text>
<text x="127.5" y="169.5">LOSS</text>
<text x="147.6" y="172.2">30</text>
<text x="190.8" y="169.6">12V</text>
<text x="22.7" y="174.5">0.0001</text>
<text x="32.5" y="174.5">0.001</text>
<text x="39.4" y="177.9">LOAD CURRENT (A)</text>
<text x="42.6" y="174.5">0.01</text>
<text x="52.5" y="174.5">0.1</text>
<text x="62.7" y="174.5">1</text>
<text x="85.2" y="174.4">0.0001</text>
<text x="95.1" y="174.4">0.001</text>
<text x="102" y="177.8">LOAD CURRENT (A)</text>
<text x="105.1" y="174.4">0.01</text>
<text x="115" y="174.4">0.1</text>
<text x="125.3" y="174.4">1</text>
<text x="148.1" y="174.5">0.0001</text>
<text x="157.9" y="174.5">0.001</text>
<text x="164.8" y="177.9">LOAD CURRENT (A)</text>
<text x="168" y="174.5">0.01</text>
<text x="177.9" y="174.5">0.1</text>
<text x="188.1" y="174.5">1</text>
<text x="83.8" y="197.8">100</text>
<text x="120.5" y="199.6">PWM</text>
<text x="23.6" y="206.7">1</text>
<text x="59.9" y="204.4">PWM</text>
<text x="85" y="204.4">90</text>
<text x="99.2" y="206.9">BURST</text>
<text x="148.7" y="206.7">1</text>
<text x="185.5" y="206.5">PWM</text>
<text x="85" y="211.4">80</text>
<text x="21.8" y="216">0.1</text>
<text x="85" y="217.8">70</text>
<text x="146.8" y="216">0.1</text>
<text x="20.5" y="225.4">0.01</text>
<text x="33.8" y="226.3">BURST</text>
<text x="85" y="224.4">60</text>
<text x="145.6" y="225.4">0.01</text>
<text x="159.5" y="224.7">BURST</text>
<text x="18.8" y="229" transform="rotate(-90 18.8 229)">POWER LOSS (W)</text>
<text x="81.5" y="228.2" transform="rotate(-90 81.5 228.2)">EFFICIENCY (%)</text>
<text x="85" y="232">50</text>
<text x="143.9" y="229" transform="rotate(-90 143.9 229)">POWER LOSS (W)</text>
<text x="19.3" y="234.7">0.001</text>
<text x="58.9" y="238.8">5.0V</text>
<text x="58.9" y="236.4">2.7V</text>
<text x="65.7" y="236.4">LOSS</text>
<text x="65.7" y="238.8">LOSS</text>
<text x="85" y="237.7">40</text>
<text x="128.3" y="236.6">3.6V</text>
<text x="128.3" y="239.1">5.0V</text>
<text x="144.3" y="234.7">0.001</text>
<text x="183.9" y="238.8">5.0V</text>
<text x="183.9" y="236.4">3.6V</text>
<text x="190.7" y="236.4">LOSS</text>
<text x="190.7" y="238.8">LOSS</text>
<text x="18.1" y="244.1">0.0001</text>
<text x="58.9" y="241.3">12V</text>
<text x="65.1" y="241.3">LOSS</text>
<text x="85" y="244.4">30</text>
<text x="128.3" y="241.6">12V</text>
<text x="143.1" y="244.1">0.0001</text>
<text x="183.9" y="241.3">12V</text>
<text x="190.1" y="241.3">LOSS</text>
<text x="22.9" y="246.4">0.0001</text>
<text x="32.7" y="246.4">0.001</text>
<text x="39.6" y="249.8">LOAD CURRENT (A)</text>
<text x="42.7" y="246.4">0.01</text>
<text x="52.7" y="246.4">0.1</text>
<text x="62.9" y="246.4">1</text>
<text x="85.5" y="246.6">0.0001</text>
<text x="95.3" y="246.6">0.001</text>
<text x="102.2" y="250.1">LOAD CURRENT (A)</text>
<text x="105.4" y="246.7">0.01</text>
<text x="115.3" y="246.7">0.1</text>
<text x="125.5" y="246.7">1</text>
<text x="147.9" y="246.4">0.0001</text>
<text x="157.7" y="246.4">0.001</text>
<text x="164.6" y="249.8">LOAD CURRENT (A)</text>
<text x="167.7" y="246.4">0.01</text>
<text x="177.7" y="246.4">0.1</text>
<text x="187.9" y="246.4">1</text>
</g>
<g font-size="2.1">
<text x="69.9" y="165.2">IN</text>
<text x="69.9" y="167.6">IN</text>
<text x="125.7" y="165.1">IN</text>
<text x="125.7" y="167.6">IN</text>
<text x="195.2" y="165.2">IN</text>
<text x="195.2" y="167.6">IN</text>
<text x="69.3" y="170.1">IN</text>
<text x="125.1" y="170">IN</text>
<text x="194.6" y="170.1">IN</text>
<text x="63.2" y="236.9">IN</text>
<text x="63.2" y="239.4">IN</text>
<text x="132.6" y="237.2">IN</text>
<text x="132.6" y="239.6">IN</text>
<text x="188.2" y="236.9">IN</text>
<text x="188.2" y="239.4">IN</text>
<text x="62.6" y="241.8">IN</text>
<text x="132" y="242.1">IN</text>
<text x="187.6" y="241.8">IN</text>
<text x="193.6" y="261.2">3112fd</text>
</g>
<g font-size="1.4">
<text x="67.9" y="178.1">3112 G01a</text>
<text x="130.3" y="178.1">3112 G01b</text>
<text x="193.3" y="178.1">3112 G02a</text>
<text x="68" y="250">3112 G02b</text>
<text x="130.7" y="250.3">3112 G03a</text>
<text x="193" y="250">3112 G03b</text>
</g>
</svg>
